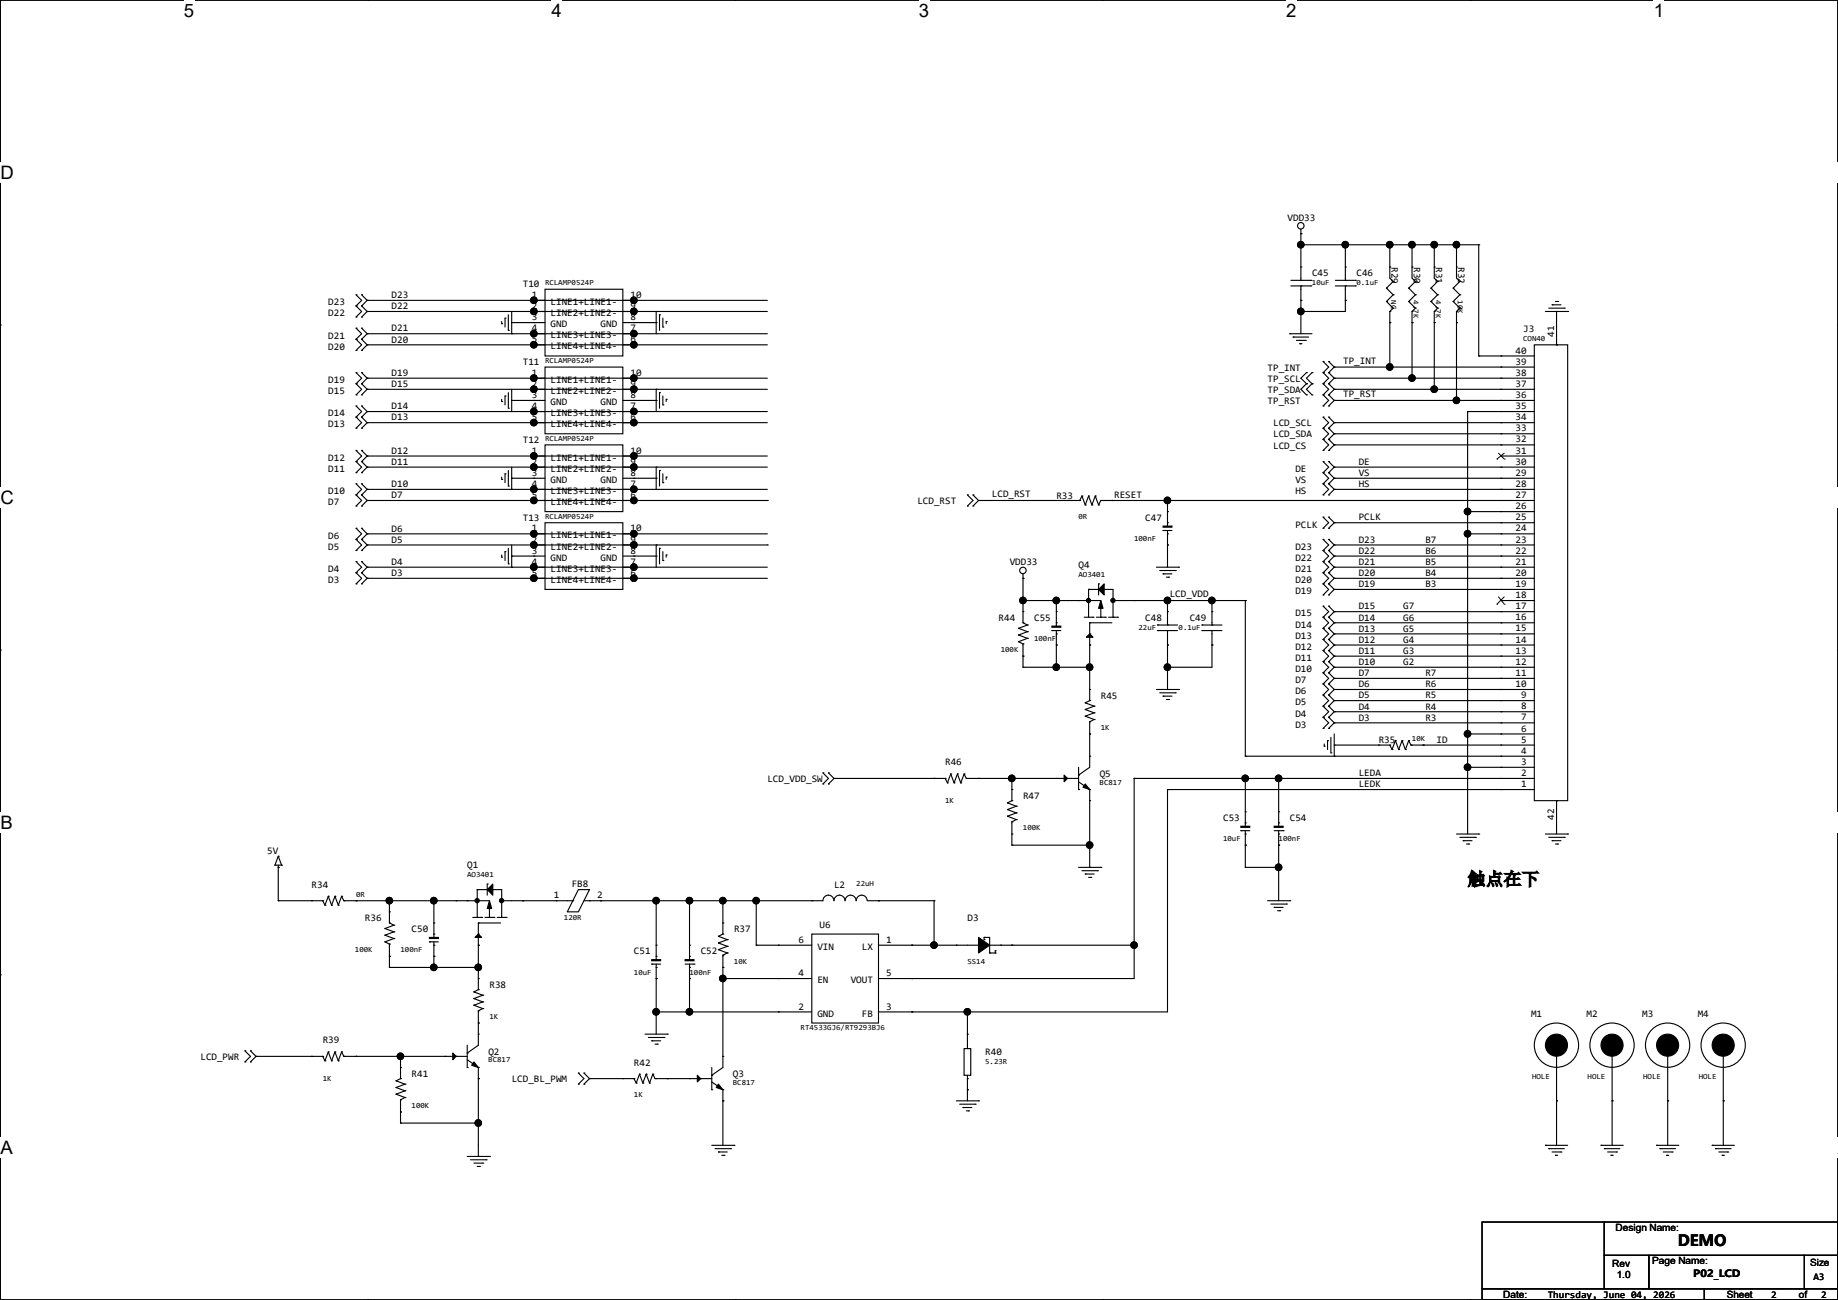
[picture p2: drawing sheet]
<svg xmlns="http://www.w3.org/2000/svg" width="420mm" height="297mm" viewBox="0 0 420 297" stroke-linecap="round" stroke-linejoin="round" font-family="sans-serif">
<path d="M.1 0h419.8v297h-419.8z" fill="none" stroke="#000" stroke-width=".25"/>
<path d="M42 0h2.4v4.8h-2.4z" fill="#fff"/>
<path d="M84 0h.1M84 297h.1" fill="none" stroke="#000" stroke-width=".25"/>
<path d="M126 0h2.4v4.8h-2.4z" fill="#fff"/>
<path d="M168 0h.1M168 297h.1" fill="none" stroke="#000" stroke-width=".25"/>
<path d="M210 0h2.3v4.8h-2.3z" fill="#fff"/>
<path d="M252 0h.1M252 297h.1" fill="none" stroke="#000" stroke-width=".25"/>
<path d="M293.9 0h2.4v4.8h-2.4z" fill="#fff"/>
<path d="M336 0h.1M336 297h.1" fill="none" stroke="#000" stroke-width=".25"/>
<g fill="#fff">
<path d="M377.9 0h2.4v4.8h-2.4z"/>
<path d="M.1 37.1h3v4.8h-3z"/>
<path d="M419.9 37.1l.1 4.8z"/>
<path d="M.1 111.3h3v4.8h-3z"/>
<path d="M419.9 111.3l.1 4.8z"/>
</g>
<path d="M.1 74.3h.1M419.9 74.3h.1" fill="none" stroke="#000" stroke-width=".25"/>
<g fill="#fff">
<path d="M.1 185.6h2.8v4.7h-2.8z"/>
<path d="M419.9 185.6l.1 4.7z"/>
</g>
<path d="M.1 148.5h.1M419.9 148.5h.1" fill="none" stroke="#000" stroke-width=".25"/>
<g fill="#fff">
<path d="M0 259.8h2.9v4.7h-2.9z"/>
<path d="M419.9 259.8h.1v4.7h-.1z"/>
</g>
<g fill="none" stroke="#000" stroke-width=".25">
<path d="M297.3 53.4h.1M297.3 55.9h.1M297.3 52.4v11.7M297.3 55.9h40.6M307.4 55.9h.1M307.4 55.9v8.2M317.6 55.9h.1M317.6 55.9v7.6l.7 .8M322.7 55.9h.1M322.7 55.9v7.6l.7 .8M327.7 55.9h.1M327.7 55.9v7.6l.8 .8"/>
<path d="M332.8 55.9h.1M332.8 55.9v7.6l.8 .8M337.9 55.9h.1M337.9 55.9v25.4M81.4 67.4h.1M81.4 69.9h.1M81.4 72.4h.1M81.4 75h.1M81.4 77.5h.1M81.4 67.4l1.2 1.2-1.2 1.3M81.4 69.9l1.2 1.3-1.2 1.2M81.4 75l1.2 1.2-1.2 1.3"/>
<path d="M81.4 77.5l1.2 1.3-1.2 1.3M82.6 67.4h.1M82.6 69.9h.1M82.6 72.4h.1M82.6 75h.1M82.6 77.5h.1M82.6 67.4l1.3 1.2M82.6 69.9l1.3 1.3M82.6 75l1.3 1.2M82.6 77.5l1.3 1.3M83.9 68.6h.1M83.9 71.2h.1"/>
<path d="M83.9 76.2h.1M83.9 78.8h.1M83.9 76.2h91.4M83.9 71.2h91.4M83.9 68.6l-1.3 1.3M83.9 71.2l-1.3 1.2M83.9 76.2l-1.3 1.3M83.9 78.8l-1.3 1.3M83.9 78.8h91.4M83.9 68.6h91.4M114.6 74h.1M114.6 73.4v.6"/>
<path d="M115.4 72.7h.1M115.4 72.7v2M116.2 75.5h.1M116.2 71.9v3.6M116.9 76.2h.1M116.9 73.7h.1M116.9 71.2v5M116.9 73.7h7.6M122 71.2h.1M122 73.7h.1M122 76.2h.1M122 78.8h.1"/>
<path d="M122 68.6h.1M124.5 66.1h17.8v15.2h-17.8zM142.3 73.7h7.6M144.9 78.8h.1M144.9 76.2h.1M144.9 73.7h.1M144.9 71.2h.1M144.9 68.6h.1M149.9 71.2h.1M149.9 73.7h.1M149.9 71.2v5M150.7 71.9h.1"/>
<path d="M150.7 71.9v3.6M151.5 74.7h.1M151.5 72.7v2M152.2 73.4h.1M152.2 73.4v.6M294.7 76.2h.1M294.7 76.2h5.1M295 65.3h4.6M295 64.1h4.6M295.5 77h.1M295.5 77h3.5M296.2 77.8h2.1"/>
<path d="M297 78.5h.1M297 78.5h.5M297.3 64.1h.1M297.3 65.3h.1M297.3 61h.1M297.3 68.6h.1M297.3 71.2h.1M297.3 65.3v10.9M298.3 77.8h.1M299.6 65.3h.1M299.6 64.1h.1M305.1 65.3h4.6"/>
<path d="M305.1 64.1h4.6M307.4 64.1h.1M307.4 65.3h.1M307.4 61h.1M307.4 68.6h.1M307.4 65.3v5.9h-10.1M309.7 65.3h.1M309.7 64.1h.1M316.8 65.8h.1M316.8 68.9h.1M316.8 65.8l1.5 1.6M316.8 68.9l1.5 1.5"/>
<path d="M317.6 71.2h.1M317.6 61h.1M317.6 73.7h.1M317.6 71.2v12.7M318.3 64.3h.1M318.3 67.4h.1M318.3 70.4h.1M318.3 70.4l-.7 .8M318.3 64.3l-1.5 1.5M318.3 67.4l-1.5 1.5M321.9 65.8h.1M321.9 68.9h.1"/>
<path d="M321.9 65.8l1.5 1.6M321.9 68.9l1.5 1.5M322.7 71.2h.1M322.7 61h.1M322.7 73.7h.1M322.7 71.2v15.2M323.4 64.3h.1M323.4 67.4h.1M323.4 70.4h.1M323.4 70.4l-.7 .8M323.4 64.3l-1.5 1.5M323.4 67.4l-1.5 1.5"/>
<path d="M327 65.8h.1M327 68.9h.1M327 65.8l1.5 1.6M327 68.9l1.5 1.5M327.7 71.2h.1M327.7 61h.1M327.7 73.7h.1M327.7 71.2v17.7M328.5 64.3h.1M328.5 67.4h.1M328.5 70.4h.1M328.5 64.3l-1.5 1.5"/>
<path d="M328.5 67.4l-1.5 1.5M328.5 70.4l-.8 .8M332.1 65.8h.1M332.1 68.9h.1M332.1 65.8l1.5 1.6M332.1 68.9l1.5 1.5M332.8 71.2h.1M332.8 61h.1M332.8 73.7h.1M332.8 71.2v20.3M333.6 64.3h.1M333.6 67.4h.1"/>
<path d="M333.6 70.4h.1M333.6 70.4l-.8 .8M333.6 64.3l-1.5 1.5M333.6 67.4l-1.5 1.5M350.6 78.8h7.6v104.1h-7.6zM353.1 71.2h5.1M353.9 70.4h3.6M354.7 69.6h.1M354.7 69.6h2M355.4 68.9h.5M355.7 78.8h.1M355.7 71.2h.1"/>
<path d="M355.7 71.2v7.6M355.9 68.9h.1M357.5 70.4h.1M358.2 71.2h.1M81.4 80.1h.1M81.4 85.1h.1M81.4 87.7h.1M81.4 90.2h.1M81.4 92.8h.1M81.4 95.3h.1M81.4 97.8h.1M81.4 85.1l1.2 1.3-1.2 1.3"/>
<path d="M81.4 87.7l1.2 1.2-1.2 1.3M81.4 92.8l1.2 1.2-1.2 1.3M81.4 95.3l1.2 1.3-1.2 1.2M82.6 80.1h.1M82.6 85.1h.1M82.6 87.7h.1M82.6 90.2h.1M82.6 92.8h.1M82.6 95.3h.1M82.6 97.8h.1M82.6 85.1l1.3 1.3M82.6 87.7l1.3 1.2"/>
<path d="M82.6 92.8l1.3 1.2M82.6 95.3l1.3 1.3M83.9 86.4h.1M83.9 88.9h.1M83.9 94h.1M83.9 96.6h.1M83.9 86.4l-1.3 1.3M83.9 88.9l-1.3 1.3M83.9 94l-1.3 1.3M83.9 96.6l-1.3 1.2M83.9 96.6h91.4M83.9 94h91.4"/>
<path d="M83.9 88.9h91.4M83.9 86.4h91.4M114.6 91.7h.1M114.6 91.2v.5M115.4 90.5h.1M115.4 90.5v2M116.2 93.3h.1M116.2 89.7v3.6M116.9 94h.1M116.9 91.5h.1M116.9 88.9v5.1M116.9 91.5h7.6"/>
<path d="M122 88.9h.1M122 91.5h.1M122 94h.1M122 96.6h.1M122 86.4h.1M124.5 83.9h17.8v15.2h-17.8zM142.3 91.5h7.6M144.9 96.6h.1M144.9 94h.1M144.9 91.5h.1M144.9 88.9h.1M144.9 86.4h.1"/>
<path d="M149.9 88.9h.1M149.9 91.5h.1M149.9 88.9v5.1M150.7 89.7h.1M150.7 89.7v3.6M151.5 92.5h.1M151.5 90.5v2M152.2 91.2h.1M152.2 91.2v.5M298.5 87.7h.1M298.5 90.2h.1M298.5 85.1h.1"/>
<path d="M298.5 87.7l-1.2 1.2 1.2 1.3M298.5 85.1l-1.2 1.3 1.2 1.3M299.8 90.2h.1M299.8 87.7h.1M299.8 85.1h.1M299.8 85.1l-1.3 1.3 1.3 1.3M299.8 87.7l-1.3 1.2 1.3 1.3M302.3 90.2h.1M302.3 92.8h.1M302.3 82.6h.1M302.3 85.1h.1M302.3 87.7h.1"/>
<path d="M302.3 95.3h.1M302.3 97.8h.1M302.3 90.2l1.3 1.3-1.3 1.3M302.3 82.6l1.3 1.3-1.3 1.2M302.3 87.7l1.3 1.2-1.3 1.3M302.3 85.1l1.3 1.3-1.3 1.3M302.3 95.3l1.3 1.3-1.3 1.2M302.3 97.8l1.3 1.3-1.3 1.3M303.6 90.2h.1M303.6 92.8h.1M303.6 82.6h.1M303.6 85.1h.1"/>
<path d="M303.6 87.7h.1M303.6 95.3h.1M303.6 97.8h.1M303.6 90.2l1.3 1.3M303.6 82.6l1.3 1.3M303.6 87.7l1.3 1.2M303.6 95.3l1.3 1.3M303.6 85.1l1.3 1.3M303.6 97.8l1.3 1.3M304.9 91.5h.1M304.9 83.9h.1M304.9 86.4h.1"/>
<path d="M304.9 88.9h.1M304.9 96.6h.1M304.9 99.1h.1M304.9 91.5l-1.3 1.3M304.9 83.9l-1.3 1.2M304.9 88.9l-1.3 1.3M304.9 86.4l-1.3 1.3M304.9 96.6l-1.3 1.2M304.9 99.1l-1.3 1.3M304.9 99.1h45.7M304.9 96.6h45.7M304.9 91.5h45.7"/>
<path d="M304.9 88.9h45.7M304.9 86.4h45.7M304.9 83.9h45.7M317.6 83.9h.1M322.7 86.4h.1M327.7 88.9h.1M332.8 91.5h.1M335.4 94h.1M335.4 94h15.2M335.4 94v96.5M337.9 81.3h.1M337.9 81.3h12.7"/>
<path d="M343 99.1h.1M343 96.6h.1M343 94h.1M343 91.5h.1M343 88.9h.1M343 86.4h.1M343 83.9h.1M343 81.3h.1M81.4 102.9h.1M81.4 105.5h.1M81.4 108h.1M81.4 110.5h.1"/>
<path d="M81.4 113.1h.1M81.4 115.6h.1M81.4 102.9l1.2 1.3-1.2 1.3M81.4 105.5l1.2 1.2-1.2 1.3M81.4 110.5l1.2 1.3-1.2 1.3M81.4 113.1l1.2 1.2-1.2 1.3M82.6 102.9h.1M82.6 105.5h.1M82.6 108h.1M82.6 110.5h.1M82.6 113.1h.1M82.6 115.6h.1"/>
<path d="M82.6 102.9l1.3 1.3M82.6 105.5l1.3 1.2M82.6 110.5l1.3 1.3M82.6 113.1l1.3 1.2M83.9 104.2h.1M83.9 106.7h.1M83.9 111.8h.1M83.9 114.3h.1M83.9 104.2l-1.3 1.3M83.9 106.7l-1.3 1.3M83.9 111.8l-1.3 1.3M83.9 114.3l-1.3 1.3"/>
<path d="M83.9 114.3h91.4M83.9 111.8h91.4M83.9 106.7h91.4M83.9 104.2h91.4M114.6 109.5h.1M114.6 109v.5M115.4 108.2h.1M115.4 108.2v2.1M116.2 111h.1M116.2 107.5v3.5M116.9 111.8h.1M116.9 109.3h.1"/>
<path d="M116.9 106.7v5.1M116.9 109.3h7.6M122 106.7h.1M122 109.3h.1M122 111.8h.1M122 114.3h.1M122 104.2h.1M124.5 119.4h17.8v15.3h-17.8zM124.5 101.6h17.8v15.3h-17.8zM142.3 109.3h7.6M144.9 114.3h.1M144.9 111.8h.1"/>
<path d="M144.9 109.3h.1M144.9 106.7h.1M144.9 104.2h.1M149.9 106.7h.1M149.9 109.3h.1M149.9 106.7v5.1M150.7 107.5h.1M150.7 107.5v3.5M151.5 110.3h.1M151.5 108.2v2.1M152.2 109h.1M152.2 109v.5"/>
<path d="M175.3 114.3h.1M221.1 113.1h.1M221.1 115.6h.1M221.1 113.1l1.2 1.2-1.2 1.3M222.3 113.1h.1M222.3 115.6h.1M222.3 113.1l1.3 1.2M223.6 114.3h.1M223.6 114.3l-1.3 1.3M223.6 114.3h23.1M243.9 114.3h.1M246.7 114.3h.1"/>
<path d="M247.2 113.3h.1M247.2 113.3l-.5 1M247.2 113.3l.8 2.1M248 115.4h.1M248.8 113.3h.1M248.8 113.3l-.8 2.1M248.8 113.3l.7 2.1M249.5 115.4h.1M250.3 113.3h.1M250.3 113.3l-.8 2.1M250.3 113.3l.7 2.1M251 115.4h.1"/>
<path d="M251.5 114.3h.1M251.5 114.3l-.5 1.1M251.5 114.3h99.1M254.1 114.3h.1M266.8 119.4h.1M266.8 116.9h.1M266.8 114.3h.1M266.8 114.3v5.9M302.3 100.4h.1M302.3 102.9h.1M302.3 108h.1M302.3 110.5h.1"/>
<path d="M302.3 113.1h.1M302.3 105.5h.1M302.3 118.2h.1M302.3 100.4l1.3 1.2-1.3 1.3M302.3 108l1.3 1.3-1.3 1.2M302.3 110.5l1.3 1.3-1.3 1.3M302.3 105.5l1.3 1.2-1.3 1.3M302.3 118.2l1.3 1.2-1.3 1.3M303.6 100.4h.1M303.6 102.9h.1M303.6 108h.1M303.6 110.5h.1"/>
<path d="M303.6 113.1h.1M303.6 105.5h.1M303.6 118.2h.1M303.6 100.4l1.3 1.2M303.6 108l1.3 1.3M303.6 110.5l1.3 1.3M303.6 105.5l1.3 1.2M303.6 118.2l1.3 1.2M304.9 101.6h.1M304.9 119.4h.1M304.9 111.8h.1M304.9 109.3h.1"/>
<path d="M304.9 106.7h.1M304.9 101.6l-1.3 1.3M304.9 109.3l-1.3 1.2M304.9 111.8l-1.3 1.3M304.9 106.7l-1.3 1.3M304.9 119.4l-1.3 1.3M304.9 119.4h45.7M304.9 111.8h45.7M304.9 109.3h45.7M304.9 106.7h45.7M304.9 101.6h45.7M335.4 116.9h.1"/>
<path d="M335.4 116.9h15.2M343 119.4h.1M343 116.9h.1M343 114.3h.1M343 111.8h.1M343 109.3h.1M343 106.7h.1M343 104.2h.1M343 101.6h.1M343 104.2h7.6M81.4 120.7h.1M81.4 123.2h.1"/>
<path d="M81.4 125.8h.1M81.4 128.3h.1M81.4 130.9h.1M81.4 133.4h.1M81.4 120.7l1.2 1.3-1.2 1.2M81.4 123.2l1.2 1.3-1.2 1.3M81.4 128.3l1.2 1.3-1.2 1.3M81.4 130.9l1.2 1.2-1.2 1.3M82.6 120.7h.1M82.6 123.2h.1M82.6 125.8h.1M82.6 128.3h.1"/>
<path d="M82.6 130.9h.1M82.6 133.4h.1M82.6 120.7l1.3 1.3M82.6 123.2l1.3 1.3M82.6 128.3l1.3 1.3M82.6 130.9l1.3 1.2M83.9 122h.1M83.9 124.5h.1M83.9 129.6h.1M83.9 132.1h.1M83.9 129.6h91.4M83.9 122l-1.3 1.2"/>
<path d="M83.9 124.5l-1.3 1.3M83.9 129.6l-1.3 1.3M83.9 132.1l-1.3 1.3M83.9 124.5h91.4M83.9 132.1h91.4M83.9 122h91.4M114.6 127.3h.1M114.6 126.8v.5M115.4 126h.1M115.4 126v2.1M116.2 128.8h.1M116.2 125.3v3.5"/>
<path d="M116.9 129.6h.1M116.9 127h.1M116.9 124.5v5.1M116.9 127h7.6M122 124.5h.1M122 127h.1M122 129.6h.1M122 132.1h.1M122 122h.1M142.3 127h7.6M144.9 132.1h.1M144.9 129.6h.1"/>
<path d="M144.9 127h.1M144.9 124.5h.1M144.9 122h.1M149.9 124.5h.1M149.9 127h.1M149.9 124.5v5.1M150.7 125.3h.1M150.7 125.3v3.5M151.5 128.1h.1M151.5 126v2.1M152.2 126.8h.1M152.2 126.8v.5"/>
<path d="M175.3 124.5h.1M233.8 132.1h.1M233.8 139.7h.1M233.8 137.2h.1M233.8 131.1v11.2M233.8 137.2h17.7M241.4 139.7h.1M241.4 137.2h.1M241.4 137.2v5.8M243.9 137.2h.1M246.5 137.2h.1M248.8 134.7h.1"/>
<path d="M248.8 134.7v6.3M248.8 134.7h2.2M251 133.4h.1M251 133.4v2.5M251.5 138.5v2.5M252.3 134.7h.1M252.3 134.7h2v6.3M254.3 137.2h.1M254.3 137.2h30.3M259.2 137.2h.1M264.2 129.6h5.1M265 130.3h3.6"/>
<path d="M265.8 131.1h.1M265.8 121.2h.1M265.8 131.1h2M265.8 121.2h2M266.5 131.9h.5M266.8 139.7h.1M266.8 122h.1M266.8 124.5h.1M266.8 137.2h.1M266.8 121.2v8.4M266.8 137.2v5.6M267 131.9h.1"/>
<path d="M268.6 130.3h.1M269.3 129.6h.1M276.9 139.7h.1M276.9 137.2h.1M276.9 137.2v5.6M284.6 137.2h.1M284.6 137.2v35.6M302.3 128.3h.1M302.3 130.9h.1M302.3 120.7h.1M302.3 125.8h.1M302.3 123.2h.1"/>
<path d="M302.3 138.5h.1M302.3 133.4h.1M302.3 135.9h.1M302.3 128.3l1.3 1.3-1.3 1.3M302.3 125.8l1.3 1.2-1.3 1.3M302.3 123.2l1.3 1.3-1.3 1.3M302.3 138.5l1.3 1.2-1.3 1.3M302.3 133.4l1.3 1.3-1.3 1.2M302.3 130.9l1.3 1.2-1.3 1.3M303.6 128.3h.1M303.6 130.9h.1M303.6 120.7h.1"/>
<path d="M303.6 125.8h.1M303.6 123.2h.1M303.6 138.5h.1M303.6 133.4h.1M303.6 135.9h.1M303.6 128.3l1.3 1.3M303.6 125.8l1.3 1.2M303.6 123.2l1.3 1.3M303.6 138.5l1.3 1.2M303.6 133.4l1.3 1.3M303.6 130.9l1.3 1.2M304.9 139.7h.1"/>
<path d="M304.9 134.7h.1M304.9 132.1h.1M304.9 129.6h.1M304.9 127h.1M304.9 124.5h.1M304.9 129.6h45.7M304.9 129.6l-1.3 1.3M304.9 127l-1.3 1.3M304.9 124.5l-1.3 1.3M304.9 139.7l-1.3 1.3M304.9 134.7l-1.3 1.2M304.9 132.1l-1.3 1.3"/>
<path d="M304.9 134.7h45.7M304.9 124.5h45.7M304.9 127h45.7M304.9 132.1h45.7M304.9 139.7h45.7M335.4 122h.1M335.4 122h15.2M343 139.7h.1M343 137.2h.1M343 134.7h.1M343 132.1h.1M343 129.6h.1"/>
<path d="M343 127h.1M343 124.5h.1M343 122h.1M343 137.2h7.6M232.7 146.6h.1M232.7 145.1h.1M232.7 143.6h.1M232.7 146.6l1.1 .5M232.7 145.1l2.1 .7M232.7 143.6l2.1 .7M233.8 142.3h.1M233.8 147.1h.1"/>
<path d="M233.8 149.9h.1M233.8 152.4h.1M233.8 147.1v5.3M233.8 152.4h15.2M233.8 142.3l1 .5M234.8 145.8h.1M234.8 144.3h.1M234.8 142.8h.1M234.8 145.8l-2.1 .8M234.8 144.3l-2.1 .8M234.8 142.8l-2.1 .8M240.4 144.1h.1"/>
<path d="M240.4 144.1h2M241.4 144.8h.1M241.4 142.3h.1M241.4 147.4h.1M241.4 152.4h.1M241.4 144.1v8.3M247.7 141h2.1M249 142.3h.1M249 144.8h.1M249 147.4h.1M249 157.5h.1M249 152.4h.1"/>
<path d="M249 142.3h5.1M249 142.3v17.8M249.8 141h.1M250.5 141h2.1M251.5 141h.1M252.6 141h.1M253.3 141h2.1M254.3 141h.1M255.4 141h.1M264.2 157.5h5.1M264.5 144.1h.1M264.5 142.8h.1"/>
<path d="M264.5 144.1h4.6M264.5 142.8h4.6M265 158.3h3.6M265.8 159h.1M265.8 159h2M266.5 159.8h.5M266.8 142.8h.1M266.8 144.1h.1M266.8 147.4h.1M266.8 152.4h.1M266.8 144.1v13.4M267 159.8h.1"/>
<path d="M268.6 158.3h.1M269.3 157.5h.1M274.7 144.1h.1M274.7 142.8h.1M274.7 144.1h4.5M274.7 142.8h4.5M276.9 142.8h.1M276.9 144.1h.1M276.9 147.4h.1M276.9 144.1v8.3h-10.1M302.3 146.1h.1M302.3 148.6h.1"/>
<path d="M302.3 156.3h.1M302.3 158.8h.1M302.3 143.6h.1M302.3 153.7h.1M302.3 141h.1M302.3 151.2h.1M302.3 146.1l1.3 1.3-1.3 1.2M302.3 156.3l1.3 1.2-1.3 1.3M302.3 143.6l1.3 1.2-1.3 1.3M302.3 153.7l1.3 1.3-1.3 1.3M302.3 141l1.3 1.3-1.3 1.3M302.3 151.2l1.3 1.2-1.3 1.3"/>
<path d="M302.3 148.6l1.3 1.3-1.3 1.3M302.3 158.8l1.3 1.3-1.3 1.2M303.6 146.1h.1M303.6 148.6h.1M303.6 156.3h.1M303.6 158.8h.1M303.6 143.6h.1M303.6 153.7h.1M303.6 141h.1M303.6 151.2h.1M303.6 146.1l1.3 1.3M303.6 156.3l1.3 1.2"/>
<path d="M303.6 143.6l1.3 1.2M303.6 153.7l1.3 1.3M303.6 141l1.3 1.3M303.6 151.2l1.3 1.2M303.6 148.6l1.3 1.3M303.6 158.8l1.3 1.3M304.9 157.5h.1M304.9 155h.1M304.9 152.4h.1M304.9 149.9h.1M304.9 147.4h.1M304.9 144.8h.1"/>
<path d="M304.9 142.3h.1M304.9 157.5h45.7M304.9 147.4l-1.3 1.2M304.9 157.5l-1.3 1.3M304.9 144.8l-1.3 1.3M304.9 155l-1.3 1.3M304.9 142.3l-1.3 1.3M304.9 152.4l-1.3 1.3M304.9 149.9l-1.3 1.3M304.9 142.3h45.7M304.9 155h45.7M304.9 152.4h45.7"/>
<path d="M304.9 149.9h45.7M304.9 147.4h45.7M304.9 144.8h45.7M343 157.5h.1M343 155h.1M343 152.4h.1M343 149.9h.1M343 147.4h.1M343 144.8h.1M343 142.3h.1M188 176.6h.1M188 179.1h.1"/>
<path d="M188 176.6l1.3 1.2-1.3 1.3M189.3 176.6h.1M189.3 179.1h.1M189.3 176.6l1.3 1.2M190.6 177.8l-1.3 1.3M190.6 177.8h25.4M213.4 177.8h.1M216 177.8h.1M216 177.8l.5 1.1M216.5 178.9h.1M217.3 176.8h.1M217.3 176.8l.7 2.1"/>
<path d="M217.3 176.8l-.8 2.1M218 178.9h.1M218.8 176.8h.1M218.8 176.8l.7 2.1M218.8 176.8l-.8 2.1M219.5 178.9h.1M220.3 176.8h.1M220.3 176.8l.5 1M220.3 176.8l-.8 2.1M220.8 177.8h.1M220.8 177.8h25.7M223.6 177.8h.1"/>
<path d="M231.2 177.8h.1M231.2 177.8v5.1M241.4 177.8h.1M243.9 177.8h.1M246.5 177.1h.1M246.5 178.6l2.5 1.8M246.5 175.3v5.1M248 163.6h.1M248 162.1h.1M248 160.6h.1M248 163.6l2 .8M248 162.1l2 .8"/>
<path d="M248 160.6l2 .7M249 172.8h.1M249 160.1h.1M249 164.9h.1M249 167.7h.1M249 164.9v10.4l-2.5 1.8M249 160.1l-1 .5M250 164.4h.1M250 162.9h.1M250 161.3h.1M250 164.4l-1 .5M250 162.9l-2 .7"/>
<path d="M250 161.3l-2 .8M259.2 177.8h.1M259.2 177.8h91.4M259.2 177.8v45.8h-58.5M284.6 177.8h.1M284.6 172.8h.1M284.6 172.8h66M284.6 177.8v11M292.2 177.8h.1M292.2 177.8v11M302.3 163.9h.1M302.3 166.4h.1"/>
<path d="M302.3 161.3h.1M302.3 163.9l1.3 1.2-1.3 1.3M302.3 161.3l1.3 1.3-1.3 1.3M302.6 170.5h.1M302.6 170v.5M303.4 169.2h.1M303.4 169.2v2M303.6 163.9h.1M303.6 166.4h.1M303.6 161.3h.1M303.6 163.9l1.3 1.2M303.6 161.3l1.3 1.3"/>
<path d="M304.1 172h.1M304.1 168.4v3.6M304.9 172.8h.1M304.9 170.2h.1M304.9 165.1h.1M304.9 162.6h.1M304.9 160.1h.1M304.9 167.7v5.1M304.9 165.1l-1.3 1.3M304.9 162.6l-1.3 1.3M304.9 160.1l-1.3 1.2M304.9 170.2h12.7"/>
<path d="M304.9 165.1h45.7M304.9 162.6h45.7M304.9 160.1h45.7M315 170.2h.1M317.6 170.2h.1M317.6 170.2l.5 1M318.1 171.2h.1M318.9 169.2h.1M318.9 169.2l.7 2M318.9 169.2l-.8 2M319.6 171.2h.1M320.4 169.2h.1"/>
<path d="M320.4 169.2l.7 2M320.4 169.2l-.8 2M321.1 171.2h.1M321.9 169.2h.1M321.9 169.2l.5 1M321.9 169.2l-.8 2M322.4 170.2h.1M322.4 170.2h28.2M325.2 170.2h.1M335.4 167.7h.1M335.4 175.3h.1M335.4 175.3h15.2"/>
<path d="M335.4 167.7h15.2M343 177.8h.1M343 175.3h.1M343 172.8h.1M343 170.2h.1M343 167.7h.1M343 165.1h.1M343 162.6h.1M343 160.1h.1M62.8 197.7h.1M62.8 197.7h1.5M63.6 198.2h.1"/>
<path d="M63.6 195.6h.1M63.6 197.7v8.1M63.6 195.6l-.8 2.1M63.6 195.6l.7 2.1M64.3 197.7h.1M230.2 186.5h.1M230.2 185h.1M230.2 183.4h.1M230.2 186.5l2 .7M230.2 185l2 .7M230.2 183.4l2 .8M231.2 182.9h.1"/>
<path d="M231.2 187.7h.1M231.2 180.4h.1M231.2 190.5h.1M231.2 193.1h.1M231.2 182.9l-1 .5M231.2 187.7v5.4M231.2 193.1h17.8M232.2 187.2h.1M232.2 185.7h.1M232.2 184.2h.1M232.2 187.2l-1 .5M232.2 185.7l-2 .8"/>
<path d="M232.2 184.2l-2 .8M246.5 180.4h.1M246.5 198.2h5M247.2 198.9h3.6M248 199.7h.1M248 199.7h2M249 180.4h.1M249 182.9h.1M249 193.1h.1M249 198.2h.1M249 180.4v17.8M250.8 198.9h.1"/>
<path d="M251.5 198.2h.1M266.8 180.4h.1M266.8 180.4h83.8M266.8 180.4v50.8h-66.1M283.5 189.8h.1M283.5 189.8h2.1M284.6 190.5h.1M284.6 188h.1M284.6 185.5h.1M284.6 193.1h.1M284.6 198.2h.1M284.6 198.2h7.6"/>
<path d="M284.6 189.8v8.4M291.2 189.8h2M292.2 190.5h.1M292.2 188h.1M292.2 185.5h.1M292.2 193.1h.1M292.2 198.2h.1M292.2 189.8v16M293.2 189.8h.1M332.8 190.5h5.1M333.6 191.3h3.5M334.3 192.1h.1"/>
<path d="M334.3 192.1h2.1M335.1 192.8h.5M335.6 192.8h.1M337.1 191.3h.1M337.9 190.5h.1M343 180.4h.1M353.1 190.5h5.1M353.9 191.3h3.6M354.7 192.1h.1M354.7 192.1h2M355.4 192.8h.5M355.7 182.9h.1"/>
<path d="M355.7 182.9v7.6M355.9 192.8h.1M357.5 191.3h.1M358.2 190.5h.1M63.6 205.8h.1M63.6 205.8h10.1M71.2 205.8h.1M73.7 205.8h.1M73.7 205.8l.6 1M74.3 206.8h.1M75 204.8h.1M75 204.8l.8 2"/>
<path d="M75 204.8l-.7 2M75.8 206.8h.1M76.5 204.8h.1M76.5 204.8l.8 2M76.5 204.8l-.7 2M77.3 206.8h.1M78.1 204.8h.1M78.1 204.8l.5 1M78.1 204.8l-.8 2M78.6 205.8h.1M78.6 205.8h33.2M81.4 205.8h.1"/>
<path d="M88 215.2h.1M88 213.7h.1M88 212.1h.1M88 215.2l1 .5M88 213.7l2 .7M88 212.1l2 .8M89 210.9h.1M89 215.7h.1M89 208.3h.1M89 218.5h.1M89 205.8h.1M89 210.9l1 .5"/>
<path d="M89 205.8v5.1M89 215.7v5.3M90 214.4h.1M90 212.9h.1M90 211.4h.1M90 214.4l-2 .8M90 212.9l-2 .8M90 211.4l-2 .7M98.1 215.2h.1M98.1 215.2h2.1M99.1 215.9h.1M99.1 213.4h.1"/>
<path d="M99.1 210.9h.1M99.1 218.5h.1M99.1 205.8h.1M99.1 205.8v8.4M99.1 215.2v5.8M104.2 205.8h.1M106.8 205.8h.1M108 209.6h2.1M109.1 203.2h.1M109.1 203.2v6.4M109.1 203.2h2.2M109.3 210.9h.1"/>
<path d="M109.3 213.4h.1M109.3 215.9h.1M109.3 210.9v15.2M109.3 210.9h5.1M110.1 209.6h.1M110.8 209.6h2.1M111.3 202h.1M111.3 202v2.5M111.8 209.6h.1M111.8 207.1v2.5M112.6 203.2h.1M112.6 203.2h2v6.4"/>
<path d="M112.9 209.6h.1M113.6 209.6h2.1M114.6 209.6h.1M114.6 205.8h.1M114.6 205.8h16.3M115.7 209.6h.1M119.5 205.8h.1M127.1 205.8h.1M130.9 205.8h.1M132.2 203.2h2.5l-2.5 5.1h-2.6zM133.4 205.8h54.6a1.25 1.25 0 0 1 1.3-1.3 1.25 1.25 0 0 1 1.2 1.3M134.7 205.8h.1"/>
<path d="M137.2 205.8h.1M149.9 218.5h.1M149.9 215.9h.1M149.9 205.8h.1M149.9 205.8v13.4M157.6 218.5h.1M157.6 215.9h.1M157.6 205.8h.1M157.6 205.8v13.4M164.2 217h.1M164.2 215.4h.1M164.2 213.9h.1"/>
<path d="M164.2 217l2 .7M164.2 215.4l2 .8M164.2 213.9l2 .8M165.2 213.4h.1M165.2 218.2h.1M165.2 210.9h.1M165.2 205.8h.1M165.2 218.2v25.7l-2.6 1.8M165.2 205.8v7.6M165.2 213.4l-1 .5M166.2 217.7h.1M166.2 216.2h.1"/>
<path d="M166.2 214.7h.1M166.2 217.7l-1 .5M166.2 216.2l-2 .8M166.2 214.7l-2 .7M172.8 205.8h.1M172.8 215.9h.1M172.8 215.9h12.7M172.8 205.8v10.1M177.9 215.9h.1M185.5 213.4h15.2v20.3h-15.2zM185.5 205.8h.1M190.6 205.8a1.25 1.25 0 0 1 1.2-1.3 1.25 1.25 0 0 1 1.3 1.3"/>
<path d="M193.1 205.8a1.25 1.25 0 0 1 1.3-1.3 1.25 1.25 0 0 1 1.2 1.3M195.7 205.8a1.25 1.25 0 0 1 1.2-1.3 1.25 1.25 0 0 1 1.3 1.3M198.2 205.8h15.2M200.7 205.8h.1M200.7 215.9h22.9M208.4 215.9h.1M213.4 205.8h.1M213.4 215.9h.1M213.4 205.8v10.1M218.5 215.9h.1M223.6 215.9h.1M224.9 214.2h.1"/>
<path d="M224.9 214.7h.1M224.9 214.2h1.2v3.5M224.9 214.2v.5M226.1 217.7h.1M226.1 215.9h33.1M226.1 217.7h1.3M227.4 217.7h.1M227.4 217.2h.1M227.4 217.2v.5M228.7 215.9h.1M231.2 215.9h.1M248.8 200.4h.5"/>
<path d="M249.3 200.4h.1M259.2 215.9h.1M289.6 205.8h5.1M290.4 206.5h3.6M291.2 207.3h.1M291.2 207.3h2M291.9 208.1h.5M292.4 208.1h.1M294 206.5h.1M294.7 205.8h.1M.1 222.7h.1M89 221h.1"/>
<path d="M89 221h20.3M99.1 221h.1M106.8 238.8v5.1M108.3 229.7h.1M108.3 228.1h.1M108.3 226.6h.1M108.3 229.7l2 .7M108.3 228.1l2 .8M108.3 226.6l2 .8M109.3 236.3h.1M109.3 226.1h.1M109.3 230.9h.1"/>
<path d="M109.3 223.6h.1M109.3 233.7h.1M109.3 221h.1M109.3 230.9v7.9l-2.5 1.8M109.3 226.1l-1 .5M110.3 230.4h.1M110.3 228.9h.1M110.3 227.4h.1M110.3 230.4l-1 .5M110.3 228.9l-2 .8M110.3 227.4l-2 .7M147.4 236.3h5.1"/>
<path d="M148.2 237h3.5M148.9 237.8h.1M148.9 220.3h.1M148.9 237.8h2.1M148.9 220.3h2.1M149.7 238.5h.5M149.9 221h.1M149.9 223.6h.1M149.9 231.2h.1M149.9 220.3v16M149.9 231.2h35.6M150.2 238.5h.1"/>
<path d="M151.7 237h.1M152.5 236.3h.1M156.5 220.3h2.1M157.6 221h.1M157.6 223.6h.1M157.6 231.2h.1M157.6 220.3v10.9M158.6 220.3h.1M165.2 221h.1M165.2 223.6h.1M165.2 223.6h20.3M177.9 231.2h.1"/>
<path d="M177.9 223.6h.1M208.4 231.2h.1M208.4 223.6h.1M220.3 239.6h1.5v6.1h-1.5zM221.1 239.6h.1M221.1 236.3h.1M221.1 231.2h.1M221.1 231.2v8.4M355.7 238.8h.1M355.7 238.8v22.9M368.4 238.8h.1M368.4 238.8v22.9"/>
<path d="M381.1 238.8h.1M381.1 238.8v22.9M393.8 238.8h.1M393.8 238.8v22.9M419.9 222.7h.1M56 240.1h.1M56 242.6h.1M56 240.1l1.2 1.2-1.2 1.3M57.2 240.1h.1M57.2 242.6h.1M57.2 240.1l1.3 1.2M58.5 241.3h.1"/>
<path d="M58.5 241.3l-1.3 1.3M58.5 241.3h15.2M71.2 241.3h.1M73.7 241.3h.1M73.7 241.3l.6 1.1M74.3 242.4h.1M75 240.3h.1M75 240.3l.8 2.1M75 240.3l-.7 2.1M75.8 242.4h.1M76.5 240.3h.1M76.5 240.3l.8 2.1"/>
<path d="M76.5 240.3l-.7 2.1M77.3 242.4h.1M78.1 240.3h.1M78.1 240.3l.5 1M78.1 240.3l-.8 2.1M78.6 241.3h.1M78.6 241.3h28.2M81.4 241.3h.1M90.5 250h.1M90.5 248.5h.1M90.5 246.9h.1M90.5 250l2 .7"/>
<path d="M90.5 248.5l2 .7M90.5 246.9l2 .8M91.5 246.4h.1M91.5 251.2h.1M91.5 243.9h.1M91.5 254h.1M91.5 241.3h.1M91.5 256.6h.1M91.5 246.4l-1 .5M91.5 241.3v5.1M91.5 251.2v5.4M91.5 256.6h17.8"/>
<path d="M92.5 250.7h.1M92.5 249.2h.1M92.5 247.7h.1M92.5 250.7l-1 .5M92.5 249.2l-2 .8M92.5 247.7l-2 .8M101.7 241.3h.1M104.2 241.3h.1M106.8 240.6h.1M106.8 243.9h.1M106.8 242.1l2.5 1.8M109.3 243.9h.1"/>
<path d="M109.3 246.4h.1M109.3 256.6h.1M109.3 243.9v20.3M132.2 245.2h.1M132.2 247.7h.1M132.2 245.2l1.2 1.2-1.2 1.3M133.4 245.2h.1M133.4 247.7h.1M133.4 245.2l1.3 1.2M134.7 246.4h.1M134.7 246.4l-1.3 1.3M134.7 246.4h10.2"/>
<path d="M142.3 246.4h.1M144.9 246.4h.1M144.9 246.4l.5 1M145.4 247.4h.1M146.1 245.4h.1M146.1 245.4l.8 2M146.1 245.4l-.7 2M146.9 247.4h.1M147.7 245.4h.1M147.7 245.4l.7 2M147.7 245.4l-.8 2M148.4 247.4h.1"/>
<path d="M149.2 245.4h.1M149.2 245.4l.5 1M149.2 245.4l-.8 2M149.7 246.4h.1M149.7 246.4h12.9M152.5 246.4h.1M157.6 246.4h.1M160.1 246.4h.1M162.6 245.7h.1M162.6 249h.1M162.6 247.2l2.6 1.8M162.6 243.9v5.1"/>
<path d="M165.2 249h.1M165.2 241.3h.1M165.2 251.5h.1M165.2 249v12.7M218.5 251.5h5.1M219.3 252.3h3.5M220 253h.1M220 253h2.1M220.8 253.8h.5M221.1 246.4h.1M221.1 249h.1M221.1 245.7v5.8"/>
<path d="M221.3 253.8h.1M222.8 252.3h.1M223.6 251.5h.1M355.7 251.5h.1M368.4 251.5h.1M381.1 251.5h.1M393.8 251.5h.1M106.8 264.2h5M107.5 265h3.6M108.3 265.7h2M109.1 266.5h.5M109.3 264.2h.1"/>
<path d="M109.6 266.5h.1M110.3 265.7h.1M111.1 265h.1M111.8 264.2h.1M162.6 261.7h5.1M163.4 262.4h3.6M164.2 263.2h.1M164.2 263.2h2M164.9 263.9h.5M165.4 263.9h.1M167 262.4h.1M167.7 261.7h.1"/>
<path d="M338.7 279.2h27.9v15.2h-27.9zM353.1 261.7h.1M353.1 261.7h5.1M353.9 262.4h.1M353.9 262.4h3.6M354.7 263.2h2M355.4 263.9h.1M355.4 263.9h.5M356.7 263.2h.1M365.8 261.7h.1M365.8 261.7h5.1M366.6 279.2h53.3v7.6h-53.3z"/>
<path d="M366.6 262.4h.1M366.6 262.4h3.6M367.4 263.2h2M368.1 263.9h.1M368.1 263.9h.5M369.4 263.2h.1M378.5 261.7h.1M378.5 261.7h5.1M379.3 262.4h.1M379.3 262.4h3.6M380.1 263.2h2M380.8 263.9h.1"/>
<path d="M380.8 263.9h.5M382.1 263.2h.1M391.2 261.7h.1M391.2 261.7h5.1M392 262.4h.1M392 262.4h3.6M392.8 263.2h2M393.5 263.9h.1M393.5 263.9h.5M394.8 263.2h.1M338.7 294.4h50.8v2.6h-50.8zM366.6 286.8h10.2v7.6h-10.2z"/>
<path d="M376.8 286.8h35.5v7.6h-35.5zM389.5 294.4h30.4v2.6h-30.4zM412.3 286.8h7.6v7.6h-7.6z"/>
<circle cx="297.2" cy="51.6" r=".74"/>
<circle cx="233.7" cy="130.3" r=".74"/>
<circle cx="355.7" cy="238.8" r="5.1"/>
<circle cx="368.4" cy="238.8" r="5.1"/>
<circle cx="381.1" cy="238.8" r="5.1"/>
<circle cx="393.8" cy="238.8" r="5.1"/>
</g>
<g fill="#000" stroke="#000" stroke-width=".25">
<path d="M251.5 137.2l.6 1.8h-1.1zM251 134.7l1.3-1.3v2.5zM248.2 145.6l.8-.8 .8 .8zM243.2 177.1l.7 .7-.7 .8zM248 179.1l1 1.3-1.5-.5zM108.5 214.2l.8-.8 .8 .8zM111.8 205.8l.6 1.8h-1.1zM111.3 203.2l1.3-1.2v2.5zM103.5 240.6l.7 .7-.7 .8zM108.3 242.6l1 1.3-1.5-.5zM159.3 245.7l.8 .7-.8 .8zM164.2 247.7l1 1.3-1.5-.5z"/>
<path d="M265.8 120.2h2v.2h-2z" fill-rule="evenodd"/>
<path d="M240.4 143h2v.3h-2z" fill-rule="evenodd"/>
<path d="M283.5 188.8h2.1v.2h-2.1z" fill-rule="evenodd"/>
<path d="M291.2 188.8h2v.2h-2z" fill-rule="evenodd"/>
<path d="M98.1 214.2h2.1v.2h-2.1z" fill-rule="evenodd"/>
<path d="M148.9 219.2h2.1v.3h-2.1z" fill-rule="evenodd"/>
<path d="M156.5 219.2h2.1v.3h-2.1z" fill-rule="evenodd"/>
<path d="M223.6 214.2l2.5 1.7-2.5 1.8z" fill-rule="evenodd"/>
<circle cx="297.2" cy="55.9" r=".74"/>
<circle cx="307.4" cy="55.9" r=".74"/>
<circle cx="317.6" cy="55.9" r=".74"/>
<circle cx="322.6" cy="55.9" r=".74"/>
<circle cx="327.7" cy="55.9" r=".74"/>
<circle cx="332.8" cy="55.9" r=".74"/>
<circle cx="122" cy="78.8" r=".74"/>
<circle cx="122" cy="68.6" r=".74"/>
<circle cx="122" cy="71.1" r=".74"/>
<circle cx="122" cy="76.2" r=".74"/>
<circle cx="144.8" cy="71.1" r=".74"/>
<circle cx="144.8" cy="68.6" r=".74"/>
<circle cx="144.8" cy="76.2" r=".74"/>
<circle cx="144.8" cy="78.8" r=".74"/>
<circle cx="297.2" cy="71.1" r=".74"/>
<circle cx="122" cy="88.9" r=".74"/>
<circle cx="122" cy="86.4" r=".74"/>
<circle cx="122" cy="94" r=".74"/>
<circle cx="122" cy="96.5" r=".74"/>
<circle cx="144.8" cy="86.4" r=".74"/>
<circle cx="144.8" cy="88.9" r=".74"/>
<circle cx="144.8" cy="94" r=".74"/>
<circle cx="144.8" cy="96.5" r=".74"/>
<circle cx="317.6" cy="83.8" r=".74"/>
<circle cx="322.6" cy="86.4" r=".74"/>
<circle cx="327.7" cy="88.9" r=".74"/>
<circle cx="332.8" cy="91.5" r=".74"/>
<circle cx="122" cy="114.3" r=".74"/>
<circle cx="122" cy="104.2" r=".74"/>
<circle cx="122" cy="111.8" r=".74"/>
<circle cx="122" cy="106.7" r=".74"/>
<circle cx="144.8" cy="104.2" r=".74"/>
<circle cx="144.8" cy="111.8" r=".74"/>
<circle cx="144.8" cy="114.3" r=".74"/>
<circle cx="144.8" cy="106.7" r=".74"/>
<circle cx="266.8" cy="114.3" r=".74"/>
<circle cx="335.3" cy="116.9" r=".74"/>
<circle cx="122" cy="124.5" r=".74"/>
<circle cx="122" cy="132.1" r=".74"/>
<circle cx="122" cy="121.9" r=".74"/>
<circle cx="122" cy="129.6" r=".74"/>
<circle cx="144.8" cy="124.5" r=".74"/>
<circle cx="144.8" cy="121.9" r=".74"/>
<circle cx="144.8" cy="132.1" r=".74"/>
<circle cx="144.8" cy="129.6" r=".74"/>
<circle cx="233.7" cy="137.2" r=".74"/>
<circle cx="241.4" cy="137.2" r=".74"/>
<circle cx="248.7" cy="137.2" r=".49"/>
<circle cx="254.3" cy="137.2" r=".49"/>
<circle cx="266.8" cy="137.2" r=".74"/>
<circle cx="276.9" cy="137.2" r=".74"/>
<circle cx="335.3" cy="121.9" r=".74"/>
<circle cx="241.4" cy="152.4" r=".74"/>
<circle cx="249" cy="152.4" r=".74"/>
<circle cx="266.8" cy="152.4" r=".74"/>
<circle cx="231.2" cy="177.8" r=".74"/>
<circle cx="284.5" cy="177.8" r=".74"/>
<circle cx="292.2" cy="177.8" r=".74"/>
<circle cx="335.3" cy="175.3" r=".74"/>
<circle cx="335.3" cy="167.7" r=".74"/>
<circle cx="249" cy="193.1" r=".74"/>
<circle cx="292.2" cy="198.1" r=".74"/>
<circle cx="89" cy="205.8" r=".74"/>
<circle cx="99.1" cy="205.8" r=".74"/>
<circle cx="109" cy="205.8" r=".49"/>
<circle cx="114.6" cy="205.8" r=".49"/>
<circle cx="149.9" cy="205.8" r=".74"/>
<circle cx="157.5" cy="205.8" r=".74"/>
<circle cx="165.2" cy="205.8" r=".74"/>
<circle cx="172.8" cy="205.8" r=".74"/>
<circle cx="213.4" cy="215.9" r=".74"/>
<circle cx="259.1" cy="215.9" r=".74"/>
<circle cx="99.1" cy="221" r=".74"/>
<circle cx="109.3" cy="221" r=".74"/>
<circle cx="149.9" cy="231.2" r=".74"/>
<circle cx="157.5" cy="231.2" r=".74"/>
<circle cx="165.2" cy="223.5" r=".74"/>
<circle cx="221" cy="231.2" r=".74"/>
<circle cx="355.7" cy="238.8" r="2.52"/>
<circle cx="368.4" cy="238.8" r="2.52"/>
<circle cx="381.1" cy="238.8" r="2.52"/>
<circle cx="393.8" cy="238.8" r="2.52"/>
<circle cx="91.5" cy="241.3" r=".74"/>
<circle cx="109.3" cy="256.6" r=".74"/>
</g>
<path d="M342 104.9h.1M342.4 103.5l1.4 1.4M343.8 104.9h.1M343.8 103.5l-1.8 1.4M342 138.1h.1M342.4 136.3l1.4 1.8M343.8 138.1h.1M343.8 136.3l-1.8 1.8" fill="none" stroke="#000" stroke-width=".23"/>
<g font-size="4.2">
<text x="42" y="3.9">5</text>
<text x="126" y="3.9">4</text>
<text x="210" y="3.9">3</text>
<text x="293.9" y="3.9">2</text>
<text x="377.9" y="3.9">1</text>
<text x=".1" y="40.9">D</text>
<text x=".1" y="115.1">C</text>
<text x=".1" y="189.4">B</text>
<text x=".1" y="263.6">A</text>
<text x="419.9" y="263.6">A</text>
</g>
<text font-size="4.1" x="335.4" y="202.2">触点在下</text>
<text font-size="3.6" x="383.4" y="284.7">DEMO</text>
<g font-size="2.3">
<text x="294.2" y="50.4">VDD33</text>
<text x="119.5" y="65.7">T10</text>
<text x="299.8" y="63.1">C45</text>
<text x="310" y="63.1">C46</text>
<text x="318" y="61" transform="rotate(90 318 61)">R29</text>
<text x="323" y="61" transform="rotate(90 323 61)">R30</text>
<text x="328.1" y="61" transform="rotate(90 328.1 61)">R31</text>
<text x="333.2" y="61" transform="rotate(90 333.2 61)">R32</text>
<text x="75" y="69.7">D23</text>
<text x="89.5" y="68.1">D23</text>
<text x="89.5" y="70.7">D22</text>
<text x="121.5" y="70.6">2</text>
<text x="121.5" y="68.1">1</text>
<text x="125.8" y="69.7">LINE1+LINE1-</text>
<text x="144.1" y="70.6">9</text>
<text x="144.1" y="68.1">10</text>
<text x="75" y="72.3">D22</text>
<text x="75" y="77.3">D21</text>
<text x="89.5" y="75.7">D21</text>
<text x="121.5" y="73.2">3</text>
<text x="121.5" y="75.7">4</text>
<text x="125.8" y="72.2">LINE2+LINE2-</text>
<text x="125.8" y="74.8">GND</text>
<text x="125.8" y="77.3">LINE3+LINE3-</text>
<text x="137.3" y="74.8">GND</text>
<text x="144.1" y="75.7">7</text>
<text x="144.1" y="73.2">8</text>
<text x="348.1" y="75.8">J3</text>
<text x="355.1" y="77" transform="rotate(-90 355.1 77)">41</text>
<text x="75" y="79.9">D20</text>
<text x="89.5" y="78.3">D20</text>
<text x="119.5" y="83.4">T11</text>
<text x="121.5" y="78.2">5</text>
<text x="125.8" y="79.8">LINE4+LINE4-</text>
<text x="144.1" y="78.2">6</text>
<text x="306.9" y="83.1">TP_INT</text>
<text x="346.3" y="83.3">39</text>
<text x="346.3" y="80.8">40</text>
<text x="75" y="87.5">D19</text>
<text x="89.5" y="85.9">D19</text>
<text x="89.5" y="88.4">D15</text>
<text x="121.5" y="88.4">2</text>
<text x="121.5" y="85.9">1</text>
<text x="125.8" y="87.5">LINE1+LINE1-</text>
<text x="144.1" y="88.4">9</text>
<text x="144.1" y="85.9">10</text>
<text x="289.7" y="84.7">TP_INT</text>
<text x="289.7" y="89.8">TP_SDA</text>
<text x="289.7" y="87.2">TP_SCL</text>
<text x="346.3" y="88.4">37</text>
<text x="346.3" y="85.9">38</text>
<text x="75" y="90">D15</text>
<text x="75" y="95.1">D14</text>
<text x="89.5" y="93.5">D14</text>
<text x="121.5" y="90.9">3</text>
<text x="121.5" y="93.5">4</text>
<text x="125.8" y="90">LINE2+LINE2-</text>
<text x="125.8" y="92.5">GND</text>
<text x="125.8" y="95.1">LINE3+LINE3-</text>
<text x="137.3" y="92.5">GND</text>
<text x="144.1" y="93.5">7</text>
<text x="144.1" y="90.9">8</text>
<text x="289.7" y="92.3">TP_RST</text>
<text x="306.9" y="90.8">TP_RST</text>
<text x="346.3" y="93.5">35</text>
<text x="346.3" y="90.9">36</text>
<text x="75" y="97.7">D13</text>
<text x="89.5" y="96.1">D13</text>
<text x="119.5" y="101.2">T12</text>
<text x="121.5" y="96">5</text>
<text x="125.8" y="97.6">LINE4+LINE4-</text>
<text x="144.1" y="96">6</text>
<text x="290.9" y="97.4">LCD_SCL</text>
<text x="290.9" y="99.9">LCD_SDA</text>
<text x="346.3" y="101.1">32</text>
<text x="346.3" y="98.6">33</text>
<text x="346.3" y="96">34</text>
<text x="75" y="105.3">D12</text>
<text x="75" y="107.8">D11</text>
<text x="89.5" y="103.7">D12</text>
<text x="89.5" y="106.2">D11</text>
<text x="121.5" y="106.2">2</text>
<text x="121.5" y="103.6">1</text>
<text x="125.8" y="107.8">LINE2+LINE2-</text>
<text x="125.8" y="105.2">LINE1+LINE1-</text>
<text x="144.1" y="106.2">9</text>
<text x="144.1" y="103.6">10</text>
<text x="290.9" y="102.5">LCD_CS</text>
<text x="296" y="107.8">DE</text>
<text x="310.5" y="106.2">DE</text>
<text x="346.3" y="106.2">30</text>
<text x="346.3" y="103.6">31</text>
<text x="75" y="112.9">D10</text>
<text x="89.5" y="111.3">D10</text>
<text x="89.5" y="113.8">D7</text>
<text x="121.5" y="108.7">3</text>
<text x="121.5" y="111.3">4</text>
<text x="121.5" y="113.8">5</text>
<text x="125.8" y="110.3">GND</text>
<text x="125.8" y="112.9">LINE3+LINE3-</text>
<text x="137.3" y="110.3">GND</text>
<text x="144.1" y="113.8">6</text>
<text x="144.1" y="111.3">7</text>
<text x="144.1" y="108.7">8</text>
<text x="226.7" y="113.6">LCD_RST</text>
<text x="241.4" y="113.9">R33</text>
<text x="254.6" y="113.8">RESET</text>
<text x="296" y="110.4">VS</text>
<text x="296" y="112.9">HS</text>
<text x="310.5" y="111.3">HS</text>
<text x="310.5" y="108.8">VS</text>
<text x="346.3" y="113.8">27</text>
<text x="346.3" y="111.3">28</text>
<text x="346.3" y="108.7">29</text>
<text x="75" y="115.4">D7</text>
<text x="119.5" y="119">T13</text>
<text x="125.8" y="115.4">LINE4+LINE4-</text>
<text x="209.6" y="115.2">LCD_RST</text>
<text x="261.7" y="119">C47</text>
<text x="310.5" y="118.9">PCLK</text>
<text x="346.3" y="118.9">25</text>
<text x="346.3" y="116.3">26</text>
<text x="75" y="123.1">D6</text>
<text x="75" y="125.6">D5</text>
<text x="89.5" y="121.5">D6</text>
<text x="89.5" y="124">D5</text>
<text x="121.5" y="124">2</text>
<text x="121.5" y="121.4">1</text>
<text x="125.8" y="125.6">LINE2+LINE2-</text>
<text x="125.8" y="123">LINE1+LINE1-</text>
<text x="144.1" y="124">9</text>
<text x="144.1" y="121.4">10</text>
<text x="296" y="120.5">PCLK</text>
<text x="296" y="125.6">D23</text>
<text x="310.5" y="124">D23</text>
<text x="325.7" y="124">B7</text>
<text x="346.3" y="124">23</text>
<text x="346.3" y="121.4">24</text>
<text x="75" y="130.7">D4</text>
<text x="89.5" y="129.1">D4</text>
<text x="89.5" y="131.6">D3</text>
<text x="121.5" y="126.5">3</text>
<text x="121.5" y="129">4</text>
<text x="121.5" y="131.6">5</text>
<text x="125.8" y="128.1">GND</text>
<text x="125.8" y="130.6">LINE3+LINE3-</text>
<text x="137.3" y="128.1">GND</text>
<text x="144.1" y="131.6">6</text>
<text x="144.1" y="129">7</text>
<text x="144.1" y="126.5">8</text>
<text x="230.7" y="129.2">VDD33</text>
<text x="246.5" y="129.7">Q4</text>
<text x="296" y="130.7">D21</text>
<text x="296" y="128.1">D22</text>
<text x="310.5" y="131.6">D20</text>
<text x="310.5" y="129.1">D21</text>
<text x="310.5" y="126.5">D22</text>
<text x="325.7" y="131.6">B4</text>
<text x="325.7" y="129.1">B5</text>
<text x="325.7" y="126.5">B6</text>
<text x="346.3" y="131.6">20</text>
<text x="346.3" y="129">21</text>
<text x="346.3" y="126.5">22</text>
<text x="75" y="133.2">D3</text>
<text x="125.8" y="133.2">LINE4+LINE4-</text>
<text x="267.3" y="136.5">LCD_VDD</text>
<text x="296" y="135.8">D19</text>
<text x="296" y="133.2">D20</text>
<text x="310.5" y="134.2">D19</text>
<text x="325.7" y="134.2">B3</text>
<text x="346.3" y="136.7">18</text>
<text x="346.3" y="134.1">19</text>
<text x="228.2" y="141.9">R44</text>
<text x="236.3" y="141.9">C55</text>
<text x="261.7" y="141.9">C48</text>
<text x="271.9" y="141.9">C49</text>
<text x="296" y="143.4">D14</text>
<text x="296" y="140.8">D15</text>
<text x="310.5" y="141.8">D14</text>
<text x="310.5" y="139.2">D15</text>
<text x="320.6" y="141.8">G6</text>
<text x="320.6" y="139.2">G7</text>
<text x="346.3" y="141.7">16</text>
<text x="346.3" y="139.2">17</text>
<text x="296" y="148.5">D12</text>
<text x="296" y="145.9">D13</text>
<text x="310.5" y="149.4">D11</text>
<text x="310.5" y="146.9">D12</text>
<text x="310.5" y="144.3">D13</text>
<text x="320.6" y="149.4">G3</text>
<text x="320.6" y="146.9">G4</text>
<text x="320.6" y="144.3">G5</text>
<text x="346.3" y="149.4">13</text>
<text x="346.3" y="146.8">14</text>
<text x="346.3" y="144.3">15</text>
<text x="296" y="153.5">D10</text>
<text x="296" y="151">D11</text>
<text x="310.5" y="154.5">D7</text>
<text x="310.5" y="151.9">D10</text>
<text x="320.6" y="151.9">G2</text>
<text x="325.7" y="154.5">R7</text>
<text x="346.3" y="154.4">11</text>
<text x="346.3" y="151.9">12</text>
<text x="251.6" y="159.6">R45</text>
<text x="296" y="158.6">D6</text>
<text x="296" y="156.1">D7</text>
<text x="296" y="161.2">D5</text>
<text x="310.5" y="159.6">D5</text>
<text x="310.5" y="157">D6</text>
<text x="325.7" y="159.6">R5</text>
<text x="325.7" y="157">R6</text>
<text x="346.3" y="157">10</text>
<text x="347.6" y="159.5">9</text>
<text x="296" y="166.2">D3</text>
<text x="296" y="163.7">D4</text>
<text x="310.5" y="164.6">D3</text>
<text x="310.5" y="162.1">D4</text>
<text x="325.7" y="164.6">R3</text>
<text x="325.7" y="162.1">R4</text>
<text x="347.6" y="167.1">6</text>
<text x="347.6" y="164.6">7</text>
<text x="347.6" y="162.1">8</text>
<text x="315.1" y="169.8">R35</text>
<text x="328.3" y="169.7">ID</text>
<text x="347.6" y="172.2">4</text>
<text x="347.6" y="169.7">5</text>
<text x="175.4" y="178.7">LCD_VDD_SW</text>
<text x="216" y="174.9">R46</text>
<text x="251.3" y="177.4">Q5</text>
<text x="310.5" y="177.3">LEDA</text>
<text x="310.5" y="179.9">LEDK</text>
<text x="347.6" y="179.8">1</text>
<text x="347.6" y="177.3">2</text>
<text x="347.6" y="174.8">3</text>
<text x="233.8" y="182.5">R47</text>
<text x="279.5" y="187.6">C53</text>
<text x="294.7" y="187.6">C54</text>
<text x="355.1" y="187.2" transform="rotate(-90 355.1 187.2)">42</text>
<text x="61" y="195.2">5V</text>
<text x="71.2" y="202.8">R34</text>
<text x="106.8" y="198.2">Q1</text>
<text x="130.6" y="202.6">FB8</text>
<text x="190.6" y="202.8">L2</text>
<text x="126.6" y="205.2">1</text>
<text x="136.5" y="205.2">2</text>
<text x="83.4" y="210.4">R36</text>
<text x="94.1" y="213">C50</text>
<text x="167.7" y="213">R37</text>
<text x="182.5" y="215.4">6</text>
<text x="187.3" y="212">U6</text>
<text x="202.5" y="215.4">1</text>
<text x="221.1" y="210.4">D3</text>
<text x="144.9" y="218.1">C51</text>
<text x="160.1" y="218.1">C52</text>
<text x="186.8" y="217">VIN</text>
<text x="196.9" y="217">LX</text>
<text x="111.8" y="225.7">R38</text>
<text x="182.5" y="223">4</text>
<text x="186.8" y="224.6">EN</text>
<text x="194.4" y="224.6">VOUT</text>
<text x="202.5" y="223">5</text>
<text x="182.5" y="230.6">2</text>
<text x="186.8" y="232.2">GND</text>
<text x="196.9" y="232.2">FB</text>
<text x="202.5" y="230.6">3</text>
<text x="349.9" y="232.3">M1</text>
<text x="362.6" y="232.3">M2</text>
<text x="375.3" y="232.3">M3</text>
<text x="388" y="232.3">M4</text>
<text x="73.7" y="238.4">R39</text>
<text x="45.8" y="242.2">LCD_PWR</text>
<text x="94.1" y="246">R41</text>
<text x="111.6" y="240.9">Q2</text>
<text x="144.9" y="243.5">R42</text>
<text x="167.5" y="246">Q3</text>
<text x="225.1" y="240.9">R40</text>
<text x="116.9" y="247.3">LCD_BL_PWM</text>
<text x="369.2" y="281.3">Design Name:</text>
<text x="368.4" y="289.4">Rev</text>
<text x="369.4" y="291.9">1.0</text>
<text x="377.6" y="288.9">Page Name:</text>
<text x="386.9" y="291.8">P02_LCD</text>
<text x="413.6" y="289.1">Size</text>
<text x="414.4" y="292.5">A3</text>
<text x="343.5" y="296.5">Date:</text>
<text x="353.7" y="296.5">Thursday, June 04, 2026</text>
<text x="394.6" y="296.5">Sheet</text>
<text x="404.7" y="296.5">2</text>
<text x="411.1" y="296.5">of</text>
<text x="416.2" y="296.5">2</text>
</g>
<g font-size="1.8">
<text x="124.5" y="65.2">RCLAMP0524P</text>
<text x="299.8" y="65.2">10uF</text>
<text x="310" y="65.2">0.1uF</text>
<text x="317.9" y="68.6" transform="rotate(90 317.9 68.6)">NC</text>
<text x="323" y="68.6" transform="rotate(90 323 68.6)">4.7K</text>
<text x="328.1" y="68.6" transform="rotate(90 328.1 68.6)">4.7K</text>
<text x="333.2" y="68.6" transform="rotate(90 333.2 68.6)">10K</text>
<text x="348" y="77.9">CON40</text>
<text x="124.5" y="83">RCLAMP0524P</text>
<text x="124.5" y="100.8">RCLAMP0524P</text>
<text x="124.5" y="118.5">RCLAMP0524P</text>
<text x="246.5" y="118.5">0R</text>
<text x="259.2" y="123.6">100nF</text>
<text x="246.5" y="131.7">AO3401</text>
<text x="260.2" y="143.9">22uF</text>
<text x="269.3" y="143.9">0.1uF</text>
<text x="228.7" y="149">100K</text>
<text x="236.3" y="146.5">100nF</text>
<text x="251.5" y="166.8">1K</text>
<text x="322.7" y="169.3">10K</text>
<text x="251.3" y="179.2">BC817</text>
<text x="216" y="183.6">1K</text>
<text x="233.8" y="189.7">100K</text>
<text x="279.5" y="192.2">10uF</text>
<text x="292.2" y="192.2">100nF</text>
<text x="106.8" y="200.3">AO3401</text>
<text x="195.7" y="202.4">22uH</text>
<text x="81.4" y="204.9">0R</text>
<text x="128.9" y="210.2">120R</text>
<text x="81.1" y="217.6">100K</text>
<text x="91.5" y="217.6">100nF</text>
<text x="167.7" y="220.1">10K</text>
<text x="221.1" y="220.1">SS14</text>
<text x="144.9" y="222.7">10uF</text>
<text x="157.6" y="222.7">100nF</text>
<text x="111.8" y="232.8">1K</text>
<text x="183" y="235.4">RT4533GJ6/RT9293BJ6</text>
<text x="111.6" y="242.7">BC817</text>
<text x="225.1" y="243">5.23R</text>
<text x="73.7" y="247.1">1K</text>
<text x="144.9" y="250.6">1K</text>
<text x="167.5" y="247.8">BC817</text>
<text x="350.1" y="246.5">HOLE</text>
<text x="362.8" y="246.5">HOLE</text>
<text x="375.5" y="246.5">HOLE</text>
<text x="388.2" y="246.5">HOLE</text>
<text x="94.1" y="253.2">100K</text>
</g>
</svg>
